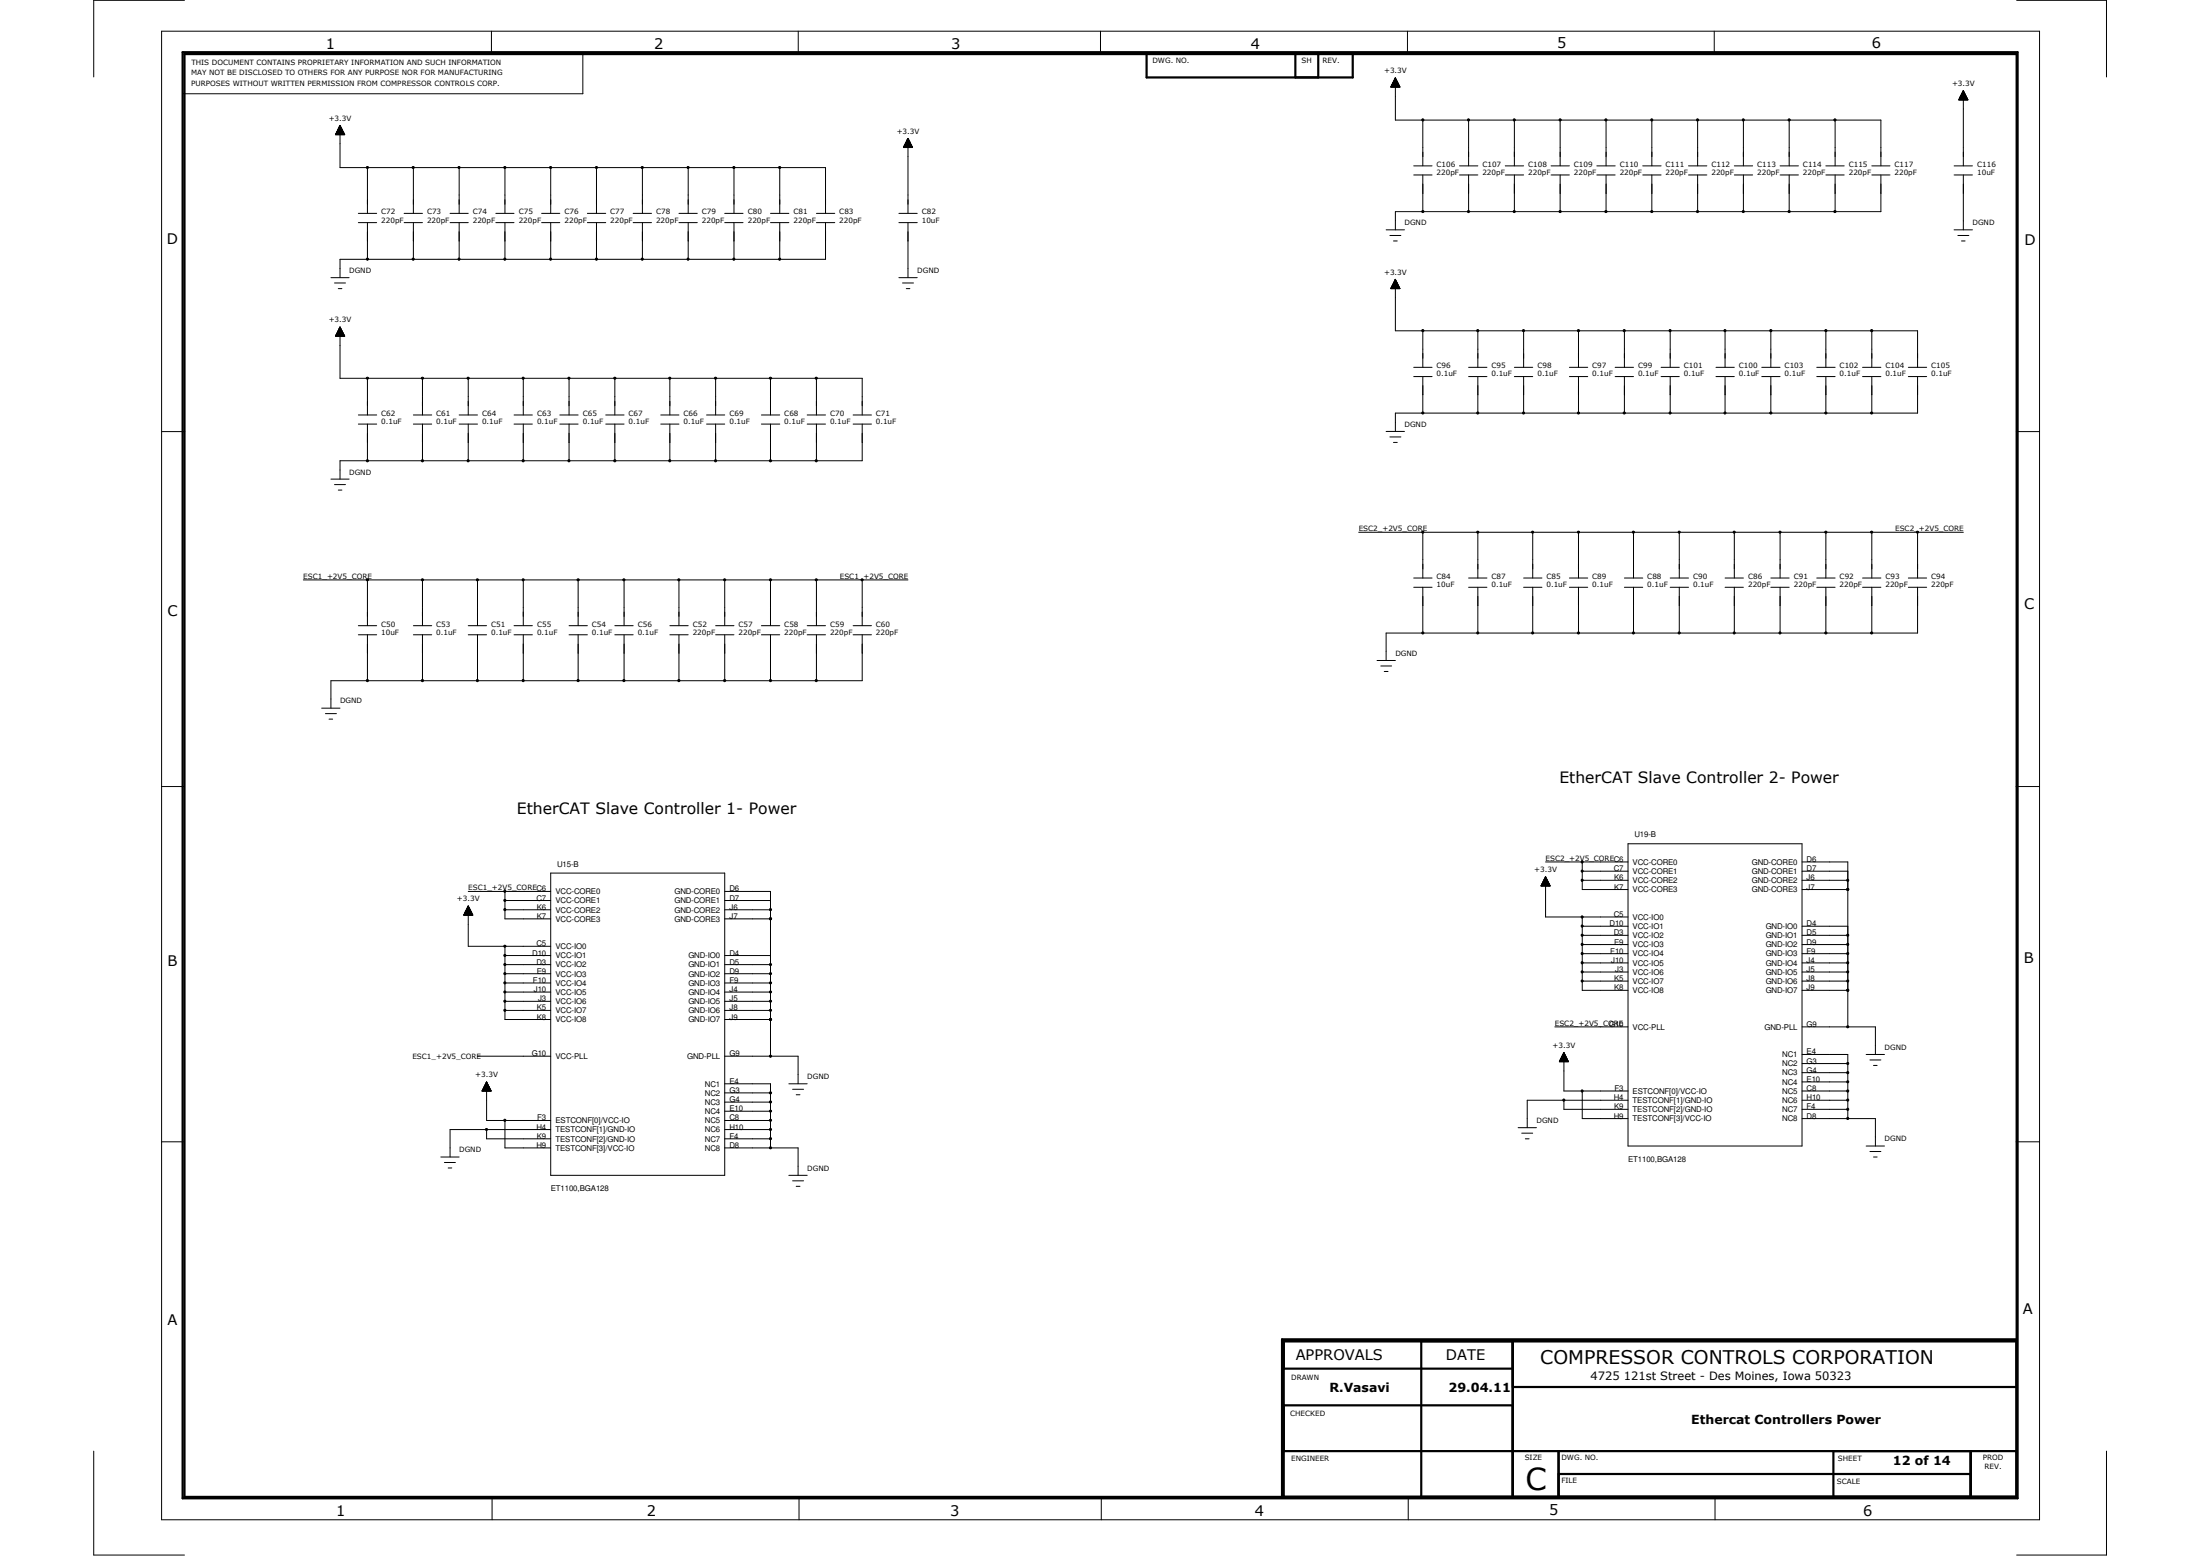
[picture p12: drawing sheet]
<svg xmlns="http://www.w3.org/2000/svg" width="594mm" height="420mm" viewBox="0 0 594 420" stroke-linecap="round" stroke-linejoin="round" font-family="sans-serif">
<g fill="none" stroke="#000" stroke-width=".27">
<path d="M43.6 8.4h507.1v402h-507.1zM49.8 .1h-24.5v20.7M132.7 8.4v6.2M164.4 14.6h-7v10.7h-108M215.6 8.4v6.2M297.2 8.4v6.2M380.1 8.4v6.2M462.9 8.4v6.2M544.6 .1h24.2v20.7M90.6 36.4h2.4M90.7 36.2h2.3M90.7 36.4v-.3h2.2v.3"/>
<path d="M90.8 36h2.1M90.8 36.4v-.5h2v.5M90.9 35.8h1.8M90.9 35.6h1.8v.8M91.1 36.4v-.9h1.5v.9M91.1 35.4h1.5M91.1 36.4v-1.1h1.4v1.1M91.2 35.2h1.2M91.2 35.1h1.2v1.3M91.2 35v1.4M91.3 35h1.1M91.3 34.9h1v1.5"/>
<path d="M91.4 34.7h.8v1.7M91.4 34.6v1.8M91.5 34.6h.7M91.5 34.5h.6v1.9M91.6 34.3h.4v2.1M91.6 34.2v2.2M91.7 34.2h.3M91.7 34.1h.2v2.3M91.8 33.9h.1M91.8 33.9v11.4h131.1v12.3M91.8 33.9l-1.2 2.5M91.8 33.9l1.3 2.5h-2.5"/>
<path d="M91.9 34l-.2 2.4M92.1 34.4h-.5l-.1 2M92.3 34.8h-1v1.6M92.7 35.6h-1.7l-.1 .8M244 39.8h2.4M244 39.6h2.3M244.1 39.5h2.2v.3M244.2 39.3h2v.5M244.2 39.3v.5M244.3 39.2h1.8M244.3 39.2h1.8v.6M244.3 39.1v.7"/>
<path d="M244.3 39h1.7M244.4 38.9h1.6v.9M244.4 38.9v.9M244.5 38.8h1.4M244.5 38.7h1.4v1.1M244.5 38.7v1.1M244.6 38.7h1.3M244.6 38.5h1.2v1.3M244.6 38.4v1.4M244.6 38.4h1.1M244.7 38.3h1v1.5M244.7 38.3v1.5"/>
<path d="M244.8 38.3h.9M244.8 38.1h.8v1.7M244.8 38.1v1.7M244.8 38.1h.7M244.9 37.9h.6v1.9M245 37.8h.4v2M245.1 37.5h.2v2.3M245.2 37.4h.1M245.2 37.4v20.2M245.2 37.4l-1.2 2.4M245.2 37.4l1.2 2.4h-2.4M245.2 37.4l-.1 2.4"/>
<path d="M245.4 37.6h-.4v2.2M245.4 37.8h-.5v2M246.2 39.4h-2.1v.4M375.6 23.4l2.4 .1M375.6 23.3v.2M375.7 23.3h2.2M375.7 23.2h2.2v.3M375.7 23.2v.3M375.7 23.1h2.1M375.8 23h2v.5M375.8 22.9v.6M375.8 22.9h1.9"/>
<path d="M375.9 22.8h1.8v.7M375.9 22.8v.7M376 22.7h1.6M376 22.6h1.6v.9M376.1 22.4h1.4v1.1M376.1 22.4v1.1M376.2 22.3h1.2M376.2 22.2h1.2v1.3M376.3 22h1v1.5M376.3 21.9v1.6M376.3 21.9h.9M376.4 21.8h.8v1.7"/>
<path d="M376.4 21.7v1.8M376.5 21.7h.6M376.5 21.6h.6v1.9M376.5 21.5v2M376.5 21.5h.6M376.6 21.4h.4v2.1M376.6 21.3v2.2M376.7 21.3h.2v2.2M376.8 21h.1M376.8 21v11.4h131.1v12.4M376.8 21l1.2 2.5h-2.4zM376.8 21.1l-.1 2.4"/>
<path d="M377.4 22.1h-1.1l-.1 1.4M377.6 22.5h-1.6v1M384.2 32.4v12.4M396.6 32.4v12.4M408.9 32.4v12.4M421.3 32.4v12.4M433.7 32.4v12.4M446.1 32.4v12.4M458.4 32.4v12.4M470.8 32.4v12.4M483.1 32.4v12.4M495.5 32.4v12.4"/>
<path d="M529 27h2.4M529 26.8h2.3M529.1 26.7h2.1v.3M529.1 26.6v.4M529.1 26.6h2.1M529.2 26.5h1.9v.5M529.2 26.4v.6M529.2 26.4h1.9M529.2 26.2h1.9v.8M529.2 26.2v.8M529.3 26.2h1.7M529.4 26.1h1.6v.9"/>
<path d="M529.4 26v1M529.4 26h1.5M529.5 27v-1.1h1.4v1.1M529.5 25.8h1.3M529.6 25.7h1.2v1.3M529.7 25.5h.9v1.5M529.7 25.4v1.6M529.7 25.4h.9M529.8 25.3h.8v1.7M529.8 25.2v1.8M529.8 25.2h.7M529.9 25.1h.6v1.9"/>
<path d="M529.9 25v2M529.9 25h.5M530 24.9h.3v2.1M530 24.8v2.2M530 24.8h.3M530.1 24.7h.2v2.3M530.1 24.6v2.4M530.1 24.6h.1M530.2 24.5h.1M530.2 24.5v20.3M530.2 24.5l1.2 2.5h-2.5zM530.7 25.6h-1.1v1.4"/>
<path d="M96.8 57.6h4.9M99.2 45.3v12.3M109.1 57.6h5M111.6 45.3v12.3M121.5 57.6h4.9M124 45.3v12.3M133.9 57.6h4.9M136.3 45.3v12.3M146.3 57.6h4.9M148.7 45.3v12.3M158.6 57.6h5M161.1 45.3v12.3"/>
<path d="M171 57.6h4.9M173.5 45.3v12.3M183.3 57.6h5M185.8 45.3v12.3M195.7 57.6h5M198.2 45.3v12.3M208.1 57.6h4.9M210.6 45.3v12.3M220.5 57.6h4.9M242.7 57.6h5M381.8 44.8h4.9M381.8 47.2h4.9"/>
<path d="M384.2 47.2v9.9M394.1 44.8h5M394.1 47.2h5M396.6 47.2v9.9M406.5 44.8h4.9M406.5 47.2h4.9M408.9 47.2v9.9M418.8 44.8h5M418.8 47.2h5M421.3 47.2v9.9M431.2 44.8h5M431.2 47.2h5"/>
<path d="M433.7 47.2v9.9M443.6 44.8h5M443.6 47.2h5M446.1 47.2v9.9M456 44.8h4.9M456 47.2h4.9M458.4 47.2v9.9M468.3 44.8h5M468.3 47.2h5M470.8 47.2v9.9M480.7 44.8h4.9M480.7 47.2h4.9"/>
<path d="M483.1 47.2v9.9M493 44.8h5M493 47.2h5M495.5 47.2v9.9M505.5 44.8h4.9M505.5 47.2h4.9M507.9 47.2v9.9h-131.1v5M527.7 44.8h4.9M527.7 47.2h4.9M530.2 47.2v14.9M89.4 75h4.9M90.3 76.4h3"/>
<path d="M91.3 77.9h1M96.8 60.1h4.9M99.2 60.1v9.9M109.1 60.1h5M111.6 60.1v9.9M121.5 60.1h4.9M124 60.1v9.9M133.9 60.1h4.9M136.3 60.1v9.9M146.3 60.1h4.9M148.7 60.1v9.9M158.6 60.1h5"/>
<path d="M161.1 60.1v9.9M171 60.1h4.9M173.5 60.1v9.9M183.3 60.1h5M185.8 60.1v9.9M195.7 60.1h5M198.2 60.1v9.9M208.1 60.1h4.9M210.6 60.1v9.9M220.5 60.1h4.9M222.9 60.1v9.9h-131.1v5M242.7 60.1h5"/>
<path d="M242.7 75h5M243.7 76.4h3M244.7 77.9h1M245.2 60.1v14.9M374.3 62.1h5M375.3 63.6h3M375.6 77.8v.1M375.6 77.8l2.4 .1M375.7 77.7h2.2M375.7 77.6v.3M375.7 77.6h2.2v.3M375.7 77.5h2.1"/>
<path d="M375.8 77.4v.5M375.8 77.4h2v.5M375.8 77.3h1.9M375.9 77.2v.7M375.9 77.2h1.8v.7M376 77.1h1.6M376 77.9v-.9h1.6v.9M376 76.9h1.6M376.1 77.9v-1.1h1.4v1.1M376.2 76.8h1.2M376.2 76.6h1.2v1.3M376.3 65.1h1"/>
<path d="M376.3 76.3v1.6M376.3 76.4h1v1.5M376.3 76.3h.9M376.4 76.2v1.7M376.4 76.2h.8v1.7M376.5 76.2h.6M376.5 75.9v2M376.5 76h.6v1.9M376.5 75.9h.6M376.6 75.7v2.2M376.6 75.9h.4v2M376.7 75.6h.2v2.3"/>
<path d="M376.7 75.7h.2M376.8 75.4h.1M376.8 75.4v13.9h141v9.9M376.8 75.4l1.2 2.5h-2.4zM376.8 75.5h-.1v2.4M377.4 76.5h-1.2v1.4M527.7 62.1h4.9M528.7 63.6h3M529.7 65.1h.9M90.6 90.8h2.4M90.7 90.6h2.3M90.7 90.8v-.3h2.2v.3"/>
<path d="M90.8 90.4h2.1M90.8 90.3v.5M90.8 90.3h2v.5M90.9 90.2h1.8M90.9 90.8v-.8l1.8 .1v.7M91 90h1.7M91.1 90.8v-1l1.5 .1v.9M91.1 89.8h1.5M91.1 89.6v1.2M91.1 89.7h1.4v1.1M91.2 89.6h1.2M91.2 89.4v1.4"/>
<path d="M91.2 89.5h1.2v1.3M91.3 89.4h1.1M91.3 89.3h1v1.5M91.4 89v1.8M91.4 89.1h.8v1.7M91.5 89h.7M91.5 88.9h.6v1.9M91.6 88.6v2.2M91.6 88.7h.4v2.1M91.7 88.6h.3M91.7 88.5h.2v2.3M91.8 88.3h.1"/>
<path d="M91.8 88.3v13.9h141v9.9M91.8 88.3l-1.2 2.5M91.8 88.3l1.3 2.5h-2.5M91.9 88.4l-.2 2.4M92.1 88.8h-.6v2M92.3 89.2h-1v1.6M381.8 99.2h4.9M384.2 89.3v9.9M396.6 99.2h4.9M399.1 89.3v9.9M408.9 99.2h5M411.4 89.3v9.9"/>
<path d="M423.8 99.2h4.9M426.2 89.3v9.9M436.2 99.2h4.9M438.6 89.3v9.9M448.6 99.2h4.9M451 89.3v9.9M463.4 99.2h4.9M465.8 89.3v9.9M475.7 99.2h5M478.2 89.3v9.9M490.6 99.2h4.9M493 89.3v9.9"/>
<path d="M503 99.2h4.9M505.5 89.3v9.9M515.3 99.2h5M43.7 116.5h6.2M96.8 112.1h4.9M96.8 114.5h4.9M99.2 102.2v9.9M99.2 114.5v9.9M111.6 112.1h5M111.6 114.5h5M114.1 102.2v9.9M114.1 114.5v9.9"/>
<path d="M124 112.1h4.9M124 114.5h4.9M126.4 102.2v9.9M126.4 114.5v9.9M138.8 112.1h5M138.8 114.5h5M141.3 102.2v9.9M141.3 114.5v9.9M151.2 112.1h4.9M151.2 114.5h4.9M153.7 102.2v9.9M153.7 114.5v9.9"/>
<path d="M163.6 112.1h4.9M163.6 114.5h4.9M166 102.2v9.9M166 114.5v9.9M178.4 112.1h4.9M178.4 114.5h4.9M180.9 102.2v9.9M180.9 114.5v9.9M190.8 112.1h4.9M190.8 114.5h4.9M193.2 102.2v9.9M193.2 114.5v9.9"/>
<path d="M205.6 112.1h5M205.6 114.5h5M208.1 102.2v9.9M208.1 114.5v9.9M218 112.1h4.9M218 114.5h4.9M220.5 102.2v9.9M220.5 114.5v9.9M230.4 112.1h4.9M230.4 114.5h4.9M232.8 114.5v9.9h-141v5M374.3 116.5h5"/>
<path d="M375.3 118h3M376.3 119.5h1M381.8 101.7h4.9M384.2 101.7v9.8M396.6 101.7h4.9M399.1 101.7v9.8M408.9 101.7h5M411.4 101.7v9.8M423.8 101.7h4.9M426.2 101.7v9.8M436.2 101.7h4.9M438.6 101.7v9.8"/>
<path d="M448.6 101.7h4.9M451 101.7v9.8M463.4 101.7h4.9M465.8 101.7v9.8M475.7 101.7h5M478.2 101.7v9.8M490.6 101.7h4.9M493 101.7v9.8M503 101.7h4.9M505.5 101.7v9.8M515.3 101.7h5M517.8 101.7v9.8h-141v5"/>
<path d="M544.5 116.5h6.2M89.4 129.4h4.9M90.3 130.9h3M91.3 132.3h1M81.9 156.6h163.3M99.2 156.6v12.4M114.1 156.6v12.4M128.9 156.6v12.4M141.3 156.6v12.4M156.1 156.6v12.4M168.5 156.6v12.4M183.3 156.6v12.4"/>
<path d="M195.7 156.6v12.4M208.1 156.6v12.4M220.5 156.6v12.4M232.8 156.6v12.4M366.9 143.7h163.3M381.8 156.1h4.9M381.8 158.6h4.9M384.2 143.7v12.4M384.2 158.6v12.3M396.6 156.1h4.9M396.6 158.6h4.9M399.1 143.7v12.4"/>
<path d="M399.1 158.6v12.3M411.4 156.1h5M411.4 158.6h5M413.9 143.7v12.4M413.9 158.6v12.3M423.8 156.1h4.9M423.8 158.6h4.9M426.2 143.7v12.4M426.2 158.6v12.3M438.6 156.1h5M438.6 158.6h5M441.1 143.7v12.4"/>
<path d="M441.1 158.6v12.3M451 156.1h5M451 158.6h5M453.5 143.7v12.4M453.5 158.6v12.3M465.8 156.1h5M465.8 158.6h5M468.3 143.7v12.4M468.3 158.6v12.3M478.2 156.1h4.9M478.2 158.6h4.9M480.7 143.7v12.4"/>
<path d="M480.7 158.6v12.3M490.6 156.1h4.9M490.6 158.6h4.9M493 143.7v12.4M493 158.6v12.3M503 156.1h4.9M503 158.6h4.9M505.5 143.7v12.4M505.5 158.6v12.3M515.3 156.1h5M515.3 158.6h5M517.8 143.7v12.4"/>
<path d="M517.8 158.6v12.3h-143.5v7.5M96.8 169h4.9M96.8 171.4h4.9M99.2 171.4v12.4M111.6 169h5M111.6 171.4h5M114.1 171.4v12.4M126.4 169h5M126.4 171.4h5M128.9 171.4v12.4M138.8 169h5M138.8 171.4h5"/>
<path d="M141.3 171.4v12.4M153.7 169h4.9M153.7 171.4h4.9M156.1 171.4v12.4M166 169h5M166 171.4h5M168.5 171.4v12.4M180.9 169h4.9M180.9 171.4h4.9M183.3 171.4v12.4M193.2 169h5M193.2 171.4h5"/>
<path d="M195.7 171.4v12.4M205.6 169h5M205.6 171.4h5M208.1 171.4v12.4M218 169h4.9M218 171.4h4.9M220.5 171.4v12.4M230.4 169h4.9M230.4 171.4h4.9M232.8 171.4v12.4h-143.4v7.4M371.8 178.4h5M372.9 179.8h2.9"/>
<path d="M86.9 191.2h4.9M87.9 192.7h2.9M88.9 194.2h.9M373.8 181.3h1M43.6 212.4h6.2M544.4 212.4h6.3M148.7 235.8h47v81.6h-47zM416.2 239.1l2.3 .1M416.2 239.1v.1M416.2 239h2.3M416.3 238.9h2.2v.3M416.3 238.8v.4"/>
<path d="M416.3 238.8h2.1M416.4 238.7h2v.5M416.4 238.7v.5M416.4 238.6h1.9M416.5 238.5h1.7v.7M416.5 238.5v.7M416.5 238.4h1.7M416.6 239.2v-.9h1.6v.9M416.6 238.2h1.5M416.7 239.2v-1.1h1.4v1.1M416.7 238h1.3M416.8 237.9h1.2v1.3"/>
<path d="M416.8 237.8v1.4M416.8 237.8h1.1M416.8 237.7h1.1v1.5M416.8 237.6v1.6M416.9 237.6h.9M417 237.5h.7v1.7M417.1 237.3h.6v1.9M417.1 237.2v2M417.1 237.2h.5M417.2 237.2h.4v2M417.3 236.9h.1v2.3M417.3 236.8v2.4"/>
<path d="M417.3 236.8h.1M417.4 236.7h.1M417.4 232.7h22.2M417.4 236.7v10.9h22.2M417.4 236.7l-1.3 2.5h2.5M417.4 236.7l1.2 2.5M417.5 237h-.3v2.2M417.7 237.4h-.7v1.8M427.3 235.2h12.3M427.3 237.7h12.3M427.3 232.7v7.5h12.3M439.6 227.8h47v81.7h-47z"/>
<path d="M486.6 232.7h12.4v44.6M486.6 235.2h12.4M486.6 237.7h12.4M125.2 247.1h2.5M125.3 247l2.3 .1M125.3 247v.1M125.3 246.9h2.3M125.4 247.1v-.3h2.1v.3M125.4 246.7h2.1M125.5 246.5h1.9M125.6 247.1v-.7h1.8v.7M125.6 246.3h1.7"/>
<path d="M125.6 246.2h1.6v.9M125.6 246.2v.9M125.7 246.1h1.5M125.8 246h1.4v1.1M125.8 246v1.1M125.8 245.9h1.3M125.9 245.8h1.1v1.3M125.9 245.7v1.4M125.9 245.7h1.1M126 245.7h1v1.4M126 245.5v1.6M126 245.5h.9"/>
<path d="M126.1 245.4h.8v1.7M126.1 245.3v1.8M126.1 245.3h.7M126.1 245.2h.6v1.9M126.1 245.2v1.9M126.2 245.2h.5M126.3 245h.4v2.1M126.3 244.9v2.2M126.3 244.9h.3M126.4 244.9h.1v2.2M126.4 244.6h.1M126.4 244.6v10.9h22.3"/>
<path d="M126.4 240.7h22.3M126.4 244.6l-1.2 2.5M126.4 244.6l1.3 2.5M126.5 244.8l-.1 2.3M127.4 246.6h-1.9v.5M136.3 240.7v7.4h12.4M136.3 255.5v19.8h12.4M136.3 243.2h12.4M136.3 245.7h12.4M136.3 258h12.4M195.7 240.7h12.4v44.5M195.7 243.2h12.4"/>
<path d="M195.7 245.7h12.4M195.7 248.1h12.4M195.7 258h12.4M208.1 248.1h.1M427.3 250.1h12.3M427.3 252.6h12.3M427.3 255.1h12.3M427.3 257.5h12.3M427.3 247.6v19.8h12.3M486.6 240.2h12.4M486.6 250.1h12.4M486.6 252.6h12.4"/>
<path d="M486.6 255.1h12.4M486.6 257.5h12.4M499 240.2h.1M136.3 260.5h12.4M136.3 262.9h12.4M136.3 265.4h12.4M136.3 267.9h12.4M136.3 270.4h12.4M136.3 272.8h12.4M195.7 260.5h12.4M195.7 262.9h12.4M195.7 265.4h12.4"/>
<path d="M195.7 267.9h12.4M195.7 270.4h12.4M195.7 272.8h12.4M195.7 275.3h12.4M208.1 275.3h.1M419.9 277.3h19.7M427.3 260h12.3M427.3 262.5h12.3M427.3 264.9h12.3M486.6 260h12.4M486.6 262.5h12.4M486.6 264.9h12.4"/>
<path d="M486.6 267.4h12.4M486.6 277.3h19.8v7.4M499 267.4h.1M128.9 285.2h19.8M130.2 294.5l2.4 .1M130.2 294.5v.1M130.3 294.4h2.2M130.3 294.6v-.3h2.2v.3M130.3 294.2h2.2M130.4 294.1h2v.5M130.4 294.1v.5M130.5 294h1.8"/>
<path d="M130.5 293.9h1.8v.7M130.5 293.9v.7M130.5 293.8h1.7M130.6 293.7h1.6v.9M130.6 293.7v.9M130.7 293.6h1.4M130.7 293.5h1.4v1.1M130.7 293.5v1.1M130.8 293.4h1.3M130.8 293.3h1.2v1.3M130.9 293.2h1v1.4M130.9 293v1.6"/>
<path d="M131 293h.9M131 292.9h.8v1.7M131.1 292.7h.6v1.9M131.1 292.7v1.9M131.2 292.7h.4M131.2 292.5h.4v2.1M131.2 292.4v2.2M131.2 292.4h.4M131.3 292.3h.2v2.3M131.3 292.3v2.3M131.4 292.3h.1M131.4 292.1h.1"/>
<path d="M131.4 292.1l1.2 2.5h-2.4zM131.4 292.1v10.5h17.3M131.7 292.8h-.6l-.1 1.8M131.9 293.2h-1.1v1.4M195.7 292.7h12.4v17.3M195.7 285.2h19.8v7.5M195.7 295.1h12.4M195.7 297.6h12.4M213 292.7h5M214 294.1h3M215 295.6h1M421.1 286.7h2.4"/>
<path d="M421.2 286.5h2.3M421.2 286.4h2.2v.3M421.2 286.3v.4M421.3 286.3h2M421.3 286.2v.5M421.3 286.2h2v.5M421.4 286.1h1.8M421.4 286h1.8v.7M421.4 286v.7M421.5 285.9h1.7M421.5 286.7v-.9h1.6v.9M421.5 285.7h1.6"/>
<path d="M421.6 285.6h1.4v1.1M421.7 285.4h1.2v1.3M421.8 285.2h1v1.5M421.8 285.1v1.6M421.9 285.1h.9M421.9 285h.8v1.7M421.9 284.9v1.8M422 284.9h.6M422 284.8h.6v1.9M422 284.7v2M422.1 284.7h.5M422.1 284.6h.4v2.1"/>
<path d="M422.2 284.4h.2v2.3M422.2 284.3v2.4M422.3 284.3h.1M422.3 284.2h.1M422.3 284.2v10.4h17.3M422.3 297.1v2.5h17.3M422.3 284.2l1.2 2.5h-2.4zM422.4 284.5h-.3v2.2M422.9 285.3h-1.1l-.1 1.4M422.9 285.5h-1.2l-.1 1.2M427.3 294.6v7.4h12.3M439.6 297.1h-27.2v7.4"/>
<path d="M486.6 294.6h12.4M486.6 297.1h12.4M486.6 299.6h12.4M486.6 284.7h12.4v17.3M486.6 287.2h12.4M486.6 289.6h12.4M486.6 292.1h12.4M503.9 284.7h5M504.9 286.2h3M505.9 287.7h1M43.6 308.3h6.2M119 312.4h5"/>
<path d="M120 313.9h3M121 315.4h1M131.4 305v2.5h17.3M136.3 302.6v7.4h12.4M148.7 305h-27.2v7.4M195.7 302.6h12.4M195.7 305h12.4M195.7 307.5h12.4M195.7 310h19.8v7.4M195.7 300.1h12.4M213 317.4h5M214 318.9h3"/>
<path d="M409.9 304.5h5M410.9 306h3M411.9 307.5h1M486.6 302h19.8v7.5M503.9 309.5h5M504.9 310.9h3M505.9 312.4h1M544.4 308.3h6.3M215 320.3h1M25.3 391.8v28.1h24.5M568.8 391.8v28.1h-24.2M132.9 404.2v6.2"/>
<path d="M215.8 404.2v6.2M297.4 404.2v6.2M380.3 404.2v6.2M463.1 404.2v6.2"/>
<circle cx="384.2" cy="32.4" r=".3"/>
<circle cx="396.5" cy="32.4" r=".29"/>
<circle cx="408.9" cy="32.4" r=".29"/>
<circle cx="421.3" cy="32.4" r=".3"/>
<circle cx="433.7" cy="32.4" r=".3"/>
<circle cx="446" cy="32.4" r=".29"/>
<circle cx="458.4" cy="32.4" r=".29"/>
<circle cx="470.7" cy="32.4" r=".29"/>
<circle cx="483.1" cy="32.4" r=".3"/>
<circle cx="495.5" cy="32.4" r=".3"/>
<circle cx="99.2" cy="45.2" r=".29"/>
<circle cx="111.6" cy="45.2" r=".29"/>
<circle cx="124" cy="45.2" r=".29"/>
<circle cx="136.3" cy="45.2" r=".29"/>
<circle cx="148.7" cy="45.2" r=".29"/>
<circle cx="161.1" cy="45.2" r=".29"/>
<circle cx="173.4" cy="45.2" r=".29"/>
<circle cx="185.8" cy="45.2" r=".29"/>
<circle cx="198.2" cy="45.2" r=".29"/>
<circle cx="210.5" cy="45.2" r=".29"/>
<circle cx="384.2" cy="57.1" r=".29"/>
<circle cx="396.5" cy="57.1" r=".29"/>
<circle cx="408.9" cy="57.1" r=".29"/>
<circle cx="421.3" cy="57.1" r=".29"/>
<circle cx="433.7" cy="57.1" r=".29"/>
<circle cx="446" cy="57.1" r=".29"/>
<circle cx="458.4" cy="57.1" r=".29"/>
<circle cx="470.7" cy="57.1" r=".29"/>
<circle cx="483.1" cy="57.1" r=".29"/>
<circle cx="495.5" cy="57.1" r=".29"/>
<circle cx="99.2" cy="70" r=".3"/>
<circle cx="111.6" cy="70" r=".3"/>
<circle cx="124" cy="70" r=".29"/>
<circle cx="136.3" cy="70" r=".29"/>
<circle cx="148.7" cy="70" r=".29"/>
<circle cx="161.1" cy="70" r=".3"/>
<circle cx="173.4" cy="70" r=".3"/>
<circle cx="185.8" cy="70" r=".29"/>
<circle cx="198.2" cy="70" r=".29"/>
<circle cx="210.5" cy="70" r=".29"/>
<circle cx="384.2" cy="89.3" r=".3"/>
<circle cx="399" cy="89.3" r=".29"/>
<circle cx="411.4" cy="89.3" r=".29"/>
<circle cx="426.2" cy="89.3" r=".3"/>
<circle cx="438.6" cy="89.3" r=".3"/>
<circle cx="451" cy="89.3" r=".29"/>
<circle cx="465.8" cy="89.3" r=".29"/>
<circle cx="478.2" cy="89.3" r=".3"/>
<circle cx="493" cy="89.3" r=".3"/>
<circle cx="505.4" cy="89.3" r=".3"/>
<circle cx="99.2" cy="102.1" r=".29"/>
<circle cx="114.1" cy="102.1" r=".29"/>
<circle cx="126.4" cy="102.1" r=".29"/>
<circle cx="141.3" cy="102.1" r=".29"/>
<circle cx="153.6" cy="102.1" r=".29"/>
<circle cx="166" cy="102.1" r=".29"/>
<circle cx="180.9" cy="102.1" r=".29"/>
<circle cx="193.2" cy="102.1" r=".29"/>
<circle cx="208.1" cy="102.1" r=".29"/>
<circle cx="220.4" cy="102.1" r=".29"/>
<circle cx="384.2" cy="111.5" r=".29"/>
<circle cx="399" cy="111.5" r=".29"/>
<circle cx="411.4" cy="111.5" r=".29"/>
<circle cx="426.3" cy="111.5" r=".29"/>
<circle cx="438.6" cy="111.5" r=".29"/>
<circle cx="451" cy="111.5" r=".29"/>
<circle cx="465.8" cy="111.5" r=".29"/>
<circle cx="478.2" cy="111.5" r=".29"/>
<circle cx="493.1" cy="111.5" r=".29"/>
<circle cx="505.4" cy="111.5" r=".29"/>
<circle cx="99.2" cy="124.4" r=".3"/>
<circle cx="114.1" cy="124.4" r=".3"/>
<circle cx="126.4" cy="124.4" r=".29"/>
<circle cx="141.3" cy="124.4" r=".29"/>
<circle cx="153.6" cy="124.4" r=".29"/>
<circle cx="166" cy="124.4" r=".3"/>
<circle cx="180.8" cy="124.4" r=".29"/>
<circle cx="193.2" cy="124.4" r=".29"/>
<circle cx="208.1" cy="124.4" r=".3"/>
<circle cx="220.4" cy="124.4" r=".3"/>
<circle cx="99.2" cy="156.6" r=".29"/>
<circle cx="114.1" cy="156.6" r=".29"/>
<circle cx="128.9" cy="156.6" r=".29"/>
<circle cx="141.3" cy="156.6" r=".29"/>
<circle cx="156.1" cy="156.6" r=".29"/>
<circle cx="168.5" cy="156.6" r=".29"/>
<circle cx="183.3" cy="156.6" r=".29"/>
<circle cx="195.7" cy="156.6" r=".29"/>
<circle cx="208.1" cy="156.6" r=".29"/>
<circle cx="220.4" cy="156.6" r=".29"/>
<circle cx="232.8" cy="156.6" r=".29"/>
<circle cx="384.2" cy="143.7" r=".29"/>
<circle cx="399" cy="143.7" r=".29"/>
<circle cx="413.9" cy="143.7" r=".29"/>
<circle cx="426.3" cy="143.7" r=".29"/>
<circle cx="441.1" cy="143.7" r=".29"/>
<circle cx="453.4" cy="143.7" r=".29"/>
<circle cx="468.3" cy="143.7" r=".29"/>
<circle cx="480.7" cy="143.7" r=".29"/>
<circle cx="493.1" cy="143.7" r=".29"/>
<circle cx="505.4" cy="143.7" r=".29"/>
<circle cx="517.8" cy="143.7" r=".29"/>
<circle cx="384.2" cy="170.9" r=".29"/>
<circle cx="399" cy="170.9" r=".29"/>
<circle cx="413.9" cy="170.9" r=".29"/>
<circle cx="426.3" cy="170.9" r=".29"/>
<circle cx="441.1" cy="170.9" r=".29"/>
<circle cx="453.4" cy="170.9" r=".29"/>
<circle cx="468.3" cy="170.9" r=".29"/>
<circle cx="480.7" cy="170.9" r=".29"/>
<circle cx="493.1" cy="170.9" r=".29"/>
<circle cx="505.4" cy="170.9" r=".29"/>
<circle cx="99.2" cy="183.8" r=".3"/>
<circle cx="114.1" cy="183.8" r=".3"/>
<circle cx="128.9" cy="183.8" r=".29"/>
<circle cx="141.3" cy="183.8" r=".29"/>
<circle cx="156.1" cy="183.8" r=".3"/>
<circle cx="168.5" cy="183.8" r=".3"/>
<circle cx="183.3" cy="183.8" r=".29"/>
<circle cx="195.7" cy="183.8" r=".29"/>
<circle cx="208.1" cy="183.8" r=".3"/>
<circle cx="220.4" cy="183.8" r=".3"/>
<circle cx="427.2" cy="237.7" r=".29"/>
<circle cx="427.2" cy="232.7" r=".29"/>
<circle cx="427.2" cy="235.2" r=".29"/>
<circle cx="498.9" cy="237.7" r=".29"/>
<circle cx="136.3" cy="240.7" r=".29"/>
<circle cx="136.3" cy="245.6" r=".29"/>
<circle cx="136.3" cy="258" r=".29"/>
<circle cx="136.3" cy="255.5" r=".29"/>
<circle cx="136.3" cy="243.1" r=".29"/>
<circle cx="208.1" cy="245.6" r=".3"/>
<circle cx="208.1" cy="248.1" r=".29"/>
<circle cx="427.2" cy="250.1" r=".29"/>
<circle cx="427.2" cy="260" r=".29"/>
<circle cx="427.2" cy="255" r=".29"/>
<circle cx="427.2" cy="247.6" r=".29"/>
<circle cx="427.2" cy="252.5" r=".29"/>
<circle cx="427.2" cy="257.5" r=".29"/>
<circle cx="498.9" cy="255" r=".29"/>
<circle cx="498.9" cy="260" r=".29"/>
<circle cx="498.9" cy="240.2" r=".29"/>
<circle cx="498.9" cy="257.5" r=".29"/>
<circle cx="498.9" cy="252.5" r=".29"/>
<circle cx="136.3" cy="262.9" r=".29"/>
<circle cx="136.3" cy="260.5" r=".29"/>
<circle cx="136.3" cy="272.8" r=".29"/>
<circle cx="136.3" cy="267.9" r=".29"/>
<circle cx="136.3" cy="265.4" r=".29"/>
<circle cx="136.3" cy="270.4" r=".29"/>
<circle cx="208.1" cy="275.3" r=".3"/>
<circle cx="208.1" cy="267.9" r=".29"/>
<circle cx="208.1" cy="262.9" r=".29"/>
<circle cx="208.1" cy="272.8" r=".29"/>
<circle cx="208.1" cy="265.4" r=".29"/>
<circle cx="208.1" cy="270.4" r=".29"/>
<circle cx="208.1" cy="260.5" r=".29"/>
<circle cx="427.2" cy="262.4" r=".29"/>
<circle cx="427.2" cy="264.9" r=".29"/>
<circle cx="498.9" cy="267.4" r=".29"/>
<circle cx="498.9" cy="264.9" r=".29"/>
<circle cx="498.9" cy="262.4" r=".29"/>
<circle cx="498.9" cy="277.3" r=".29"/>
<circle cx="208.1" cy="295.1" r=".3"/>
<circle cx="208.1" cy="297.6" r=".3"/>
<circle cx="208.1" cy="285.2" r=".3"/>
<circle cx="422.3" cy="297" r=".29"/>
<circle cx="427.2" cy="294.6" r=".29"/>
<circle cx="498.9" cy="299.5" r=".29"/>
<circle cx="498.9" cy="289.6" r=".29"/>
<circle cx="498.9" cy="297" r=".29"/>
<circle cx="498.9" cy="294.6" r=".29"/>
<circle cx="498.9" cy="287.2" r=".29"/>
<circle cx="498.9" cy="292.1" r=".29"/>
<circle cx="131.4" cy="305" r=".29"/>
<circle cx="136.3" cy="302.5" r=".29"/>
<circle cx="208.1" cy="302.5" r=".3"/>
<circle cx="208.1" cy="307.5" r=".3"/>
<circle cx="208.1" cy="300" r=".29"/>
<circle cx="208.1" cy="309.9" r=".29"/>
<circle cx="208.1" cy="305" r=".29"/>
<circle cx="498.9" cy="302" r=".29"/>
</g>
<g fill="none" stroke="#000" stroke-width=".59">
<path d="M49.3 14.1h495.5v390.5h-495.5zM49.8 14.6h494.8v389.6h-494.8zM309.6 14.4h55.7v6.5h-55.7zM349.8 14.4v6.5M356 14.4v6.5M346.7 369.6h61.8M346.7 379.5h61.8M383.8 362.2v42M408.5 362.2v42M408.5 374.5h136.1M544.6 362.2h-197.9v42M544.6 361.7h-198.4v42.5"/>
<path d="M346.7 391.8h197.9M420.9 391.8v12.4M420.9 398h111.3M495.1 391.8v12.4M532.2 391.8v12.4"/>
</g>
<g fill="#000">
<circle cx="384.2" cy="32.4" r=".3"/>
<circle cx="396.5" cy="32.4" r=".29"/>
<circle cx="408.9" cy="32.4" r=".29"/>
<circle cx="421.3" cy="32.4" r=".3"/>
<circle cx="433.7" cy="32.4" r=".3"/>
<circle cx="446" cy="32.4" r=".29"/>
<circle cx="458.4" cy="32.4" r=".29"/>
<circle cx="470.7" cy="32.4" r=".29"/>
<circle cx="483.1" cy="32.4" r=".3"/>
<circle cx="495.5" cy="32.4" r=".3"/>
<circle cx="99.2" cy="45.2" r=".29"/>
<circle cx="111.6" cy="45.2" r=".29"/>
<circle cx="124" cy="45.2" r=".29"/>
<circle cx="136.3" cy="45.2" r=".29"/>
<circle cx="148.7" cy="45.2" r=".29"/>
<circle cx="161.1" cy="45.2" r=".29"/>
<circle cx="173.4" cy="45.2" r=".29"/>
<circle cx="185.8" cy="45.2" r=".29"/>
<circle cx="198.2" cy="45.2" r=".29"/>
<circle cx="210.5" cy="45.2" r=".29"/>
<circle cx="384.2" cy="57.1" r=".29"/>
<circle cx="396.5" cy="57.1" r=".29"/>
<circle cx="408.9" cy="57.1" r=".29"/>
<circle cx="421.3" cy="57.1" r=".29"/>
<circle cx="433.7" cy="57.1" r=".29"/>
<circle cx="446" cy="57.1" r=".29"/>
<circle cx="458.4" cy="57.1" r=".29"/>
<circle cx="470.7" cy="57.1" r=".29"/>
<circle cx="483.1" cy="57.1" r=".29"/>
<circle cx="495.5" cy="57.1" r=".29"/>
<circle cx="99.2" cy="70" r=".3"/>
<circle cx="111.6" cy="70" r=".3"/>
<circle cx="124" cy="70" r=".29"/>
<circle cx="136.3" cy="70" r=".29"/>
<circle cx="148.7" cy="70" r=".29"/>
<circle cx="161.1" cy="70" r=".3"/>
<circle cx="173.4" cy="70" r=".3"/>
<circle cx="185.8" cy="70" r=".29"/>
<circle cx="198.2" cy="70" r=".29"/>
<circle cx="210.5" cy="70" r=".29"/>
<circle cx="384.2" cy="89.3" r=".3"/>
<circle cx="399" cy="89.3" r=".29"/>
<circle cx="411.4" cy="89.3" r=".29"/>
<circle cx="426.2" cy="89.3" r=".3"/>
<circle cx="438.6" cy="89.3" r=".3"/>
<circle cx="451" cy="89.3" r=".29"/>
<circle cx="465.8" cy="89.3" r=".29"/>
<circle cx="478.2" cy="89.3" r=".3"/>
<circle cx="493" cy="89.3" r=".3"/>
<circle cx="505.4" cy="89.3" r=".3"/>
<circle cx="99.2" cy="102.1" r=".29"/>
<circle cx="114.1" cy="102.1" r=".29"/>
<circle cx="126.4" cy="102.1" r=".29"/>
<circle cx="141.3" cy="102.1" r=".29"/>
<circle cx="153.6" cy="102.1" r=".29"/>
<circle cx="166" cy="102.1" r=".29"/>
<circle cx="180.9" cy="102.1" r=".29"/>
<circle cx="193.2" cy="102.1" r=".29"/>
<circle cx="208.1" cy="102.1" r=".29"/>
<circle cx="220.4" cy="102.1" r=".29"/>
<circle cx="384.2" cy="111.5" r=".29"/>
<circle cx="399" cy="111.5" r=".29"/>
<circle cx="411.4" cy="111.5" r=".29"/>
<circle cx="426.3" cy="111.5" r=".29"/>
<circle cx="438.6" cy="111.5" r=".29"/>
<circle cx="451" cy="111.5" r=".29"/>
<circle cx="465.8" cy="111.5" r=".29"/>
<circle cx="478.2" cy="111.5" r=".29"/>
<circle cx="493.1" cy="111.5" r=".29"/>
<circle cx="505.4" cy="111.5" r=".29"/>
<circle cx="99.2" cy="124.4" r=".3"/>
<circle cx="114.1" cy="124.4" r=".3"/>
<circle cx="126.4" cy="124.4" r=".29"/>
<circle cx="141.3" cy="124.4" r=".29"/>
<circle cx="153.6" cy="124.4" r=".29"/>
<circle cx="166" cy="124.4" r=".3"/>
<circle cx="180.8" cy="124.4" r=".29"/>
<circle cx="193.2" cy="124.4" r=".29"/>
<circle cx="208.1" cy="124.4" r=".3"/>
<circle cx="220.4" cy="124.4" r=".3"/>
<circle cx="99.2" cy="156.6" r=".29"/>
<circle cx="114.1" cy="156.6" r=".29"/>
<circle cx="128.9" cy="156.6" r=".29"/>
<circle cx="141.3" cy="156.6" r=".29"/>
<circle cx="156.1" cy="156.6" r=".29"/>
<circle cx="168.5" cy="156.6" r=".29"/>
<circle cx="183.3" cy="156.6" r=".29"/>
<circle cx="195.7" cy="156.6" r=".29"/>
<circle cx="208.1" cy="156.6" r=".29"/>
<circle cx="220.4" cy="156.6" r=".29"/>
<circle cx="232.8" cy="156.6" r=".29"/>
<circle cx="384.2" cy="143.7" r=".29"/>
<circle cx="399" cy="143.7" r=".29"/>
<circle cx="413.9" cy="143.7" r=".29"/>
<circle cx="426.3" cy="143.7" r=".29"/>
<circle cx="441.1" cy="143.7" r=".29"/>
<circle cx="453.4" cy="143.7" r=".29"/>
<circle cx="468.3" cy="143.7" r=".29"/>
<circle cx="480.7" cy="143.7" r=".29"/>
<circle cx="493.1" cy="143.7" r=".29"/>
<circle cx="505.4" cy="143.7" r=".29"/>
<circle cx="517.8" cy="143.7" r=".29"/>
<circle cx="384.2" cy="170.9" r=".29"/>
<circle cx="399" cy="170.9" r=".29"/>
<circle cx="413.9" cy="170.9" r=".29"/>
<circle cx="426.3" cy="170.9" r=".29"/>
<circle cx="441.1" cy="170.9" r=".29"/>
<circle cx="453.4" cy="170.9" r=".29"/>
<circle cx="468.3" cy="170.9" r=".29"/>
<circle cx="480.7" cy="170.9" r=".29"/>
<circle cx="493.1" cy="170.9" r=".29"/>
<circle cx="505.4" cy="170.9" r=".29"/>
<circle cx="99.2" cy="183.8" r=".3"/>
<circle cx="114.1" cy="183.8" r=".3"/>
<circle cx="128.9" cy="183.8" r=".29"/>
<circle cx="141.3" cy="183.8" r=".29"/>
<circle cx="156.1" cy="183.8" r=".3"/>
<circle cx="168.5" cy="183.8" r=".3"/>
<circle cx="183.3" cy="183.8" r=".29"/>
<circle cx="195.7" cy="183.8" r=".29"/>
<circle cx="208.1" cy="183.8" r=".3"/>
<circle cx="220.4" cy="183.8" r=".3"/>
<circle cx="427.2" cy="237.7" r=".29"/>
<circle cx="427.2" cy="232.7" r=".29"/>
<circle cx="427.2" cy="235.2" r=".29"/>
<circle cx="498.9" cy="237.7" r=".29"/>
<circle cx="136.3" cy="240.7" r=".29"/>
<circle cx="136.3" cy="245.6" r=".29"/>
<circle cx="136.3" cy="258" r=".29"/>
<circle cx="136.3" cy="255.5" r=".29"/>
<circle cx="136.3" cy="243.1" r=".29"/>
<circle cx="208.1" cy="245.6" r=".3"/>
<circle cx="208.1" cy="248.1" r=".29"/>
<circle cx="427.2" cy="250.1" r=".29"/>
<circle cx="427.2" cy="260" r=".29"/>
<circle cx="427.2" cy="255" r=".29"/>
<circle cx="427.2" cy="247.6" r=".29"/>
<circle cx="427.2" cy="252.5" r=".29"/>
<circle cx="427.2" cy="257.5" r=".29"/>
<circle cx="498.9" cy="255" r=".29"/>
<circle cx="498.9" cy="260" r=".29"/>
<circle cx="498.9" cy="240.2" r=".29"/>
<circle cx="498.9" cy="257.5" r=".29"/>
<circle cx="498.9" cy="252.5" r=".29"/>
<circle cx="136.3" cy="262.9" r=".29"/>
<circle cx="136.3" cy="260.5" r=".29"/>
<circle cx="136.3" cy="272.8" r=".29"/>
<circle cx="136.3" cy="267.9" r=".29"/>
<circle cx="136.3" cy="265.4" r=".29"/>
<circle cx="136.3" cy="270.4" r=".29"/>
<circle cx="208.1" cy="275.3" r=".3"/>
<circle cx="208.1" cy="267.9" r=".29"/>
<circle cx="208.1" cy="262.9" r=".29"/>
<circle cx="208.1" cy="272.8" r=".29"/>
<circle cx="208.1" cy="265.4" r=".29"/>
<circle cx="208.1" cy="270.4" r=".29"/>
<circle cx="208.1" cy="260.5" r=".29"/>
<circle cx="427.2" cy="262.4" r=".29"/>
<circle cx="427.2" cy="264.9" r=".29"/>
<circle cx="498.9" cy="267.4" r=".29"/>
<circle cx="498.9" cy="264.9" r=".29"/>
<circle cx="498.9" cy="262.4" r=".29"/>
<circle cx="498.9" cy="277.3" r=".29"/>
<circle cx="208.1" cy="295.1" r=".3"/>
<circle cx="208.1" cy="297.6" r=".3"/>
<circle cx="208.1" cy="285.2" r=".3"/>
<circle cx="422.3" cy="297" r=".29"/>
<circle cx="427.2" cy="294.6" r=".29"/>
<circle cx="498.9" cy="299.5" r=".29"/>
<circle cx="498.9" cy="289.6" r=".29"/>
<circle cx="498.9" cy="297" r=".29"/>
<circle cx="498.9" cy="294.6" r=".29"/>
<circle cx="498.9" cy="287.2" r=".29"/>
<circle cx="498.9" cy="292.1" r=".29"/>
<circle cx="131.4" cy="305" r=".29"/>
<circle cx="136.3" cy="302.5" r=".29"/>
<circle cx="208.1" cy="302.5" r=".3"/>
<circle cx="208.1" cy="307.5" r=".3"/>
<circle cx="208.1" cy="300" r=".29"/>
<circle cx="208.1" cy="309.9" r=".29"/>
<circle cx="208.1" cy="305" r=".29"/>
<circle cx="498.9" cy="302" r=".29"/>
</g>
<text font-size="8.2" x="412" y="402.4">C</text>
<text font-size="5.1" x="415.9" y="368.4">COMPRESSOR CONTROLS CORPORATION</text>
<g font-size="4.2">
<text x="421.1" y="211.5">EtherCAT Slave Controller 2- Power</text>
<text x="139.6" y="219.9">EtherCAT Slave Controller 1- Power</text>
</g>
<g font-size="3.9">
<text x="88" y="13.1">1</text>
<text x="176.7" y="13.1">2</text>
<text x="256.8" y="13.1">3</text>
<text x="337.8" y="13.1">4</text>
<text x="420.5" y="12.9">5</text>
<text x="505.5" y="12.9">6</text>
<text x="45.1" y="65.8">D</text>
<text x="546.6" y="66.1">D</text>
<text x="45.2" y="166.4">C</text>
<text x="546.6" y="164.5">C</text>
<text x="45.2" y="260.8">B</text>
<text x="546.5" y="259.9">B</text>
<text x="45.2" y="357.7">A</text>
<text x="546.3" y="354.8">A</text>
<text x="349.9" y="367.3">APPROVALS</text>
<text x="390.4" y="367.1">DATE</text>
<text x="90.8" y="409.4">1</text>
<text x="174.7" y="409.4">2</text>
<text x="256.6" y="409.4">3</text>
<text x="338.8" y="409.2">4</text>
<text x="418.4" y="409.2">5</text>
<text x="503.1" y="409.4">6</text>
</g>
<g font-size="3.4">
<text x="359" y="375.8">R.Vasavi</text>
<text x="391.2" y="375.8">29.04.11</text>
<text x="456.7" y="384.4">Ethercat Controllers Power</text>
<text x="511.1" y="395.6">12 of 14</text>
</g>
<text font-size="3.1" x="429.5" y="372.7">4725 121st Street - Des Moines, Iowa 50323</text>
<g font-size="2.1">
<text x="441.4" y="226.1">U19-B</text>
<text x="440.9" y="233.5">VCC-CORE0</text>
<text x="473" y="233.5">GND-CORE0</text>
<text x="487.8" y="232.7">D6</text>
<text x="150.4" y="234">U15-B</text>
<text x="435.8" y="235.2">C7</text>
<text x="435.9" y="237.7">K6</text>
<text x="440.9" y="236">VCC-CORE1</text>
<text x="440.9" y="238.5">VCC-CORE2</text>
<text x="473" y="236">GND-CORE1</text>
<text x="473" y="238.5">GND-CORE2</text>
<text x="487.8" y="235.2">D7</text>
<text x="487.8" y="237.7">J6</text>
<text x="144.9" y="243.2">C7</text>
<text x="144.9" y="245.7">K6</text>
<text x="150" y="241.5">VCC-CORE0</text>
<text x="150" y="243.9">VCC-CORE1</text>
<text x="182.1" y="241.5">GND-CORE0</text>
<text x="182.1" y="243.9">GND-CORE1</text>
<text x="197" y="240.7">D6</text>
<text x="197" y="243.2">D7</text>
<text x="197" y="245.7">J6</text>
<text x="435.9" y="240.2">K7</text>
<text x="440.9" y="241">VCC-CORE3</text>
<text x="473" y="241">GND-CORE3</text>
<text x="487.8" y="240.2">J7</text>
<text x="144.9" y="248.1">K7</text>
<text x="150" y="246.4">VCC-CORE2</text>
<text x="150" y="248.9">VCC-CORE3</text>
<text x="182.1" y="246.4">GND-CORE2</text>
<text x="182.1" y="248.9">GND-CORE3</text>
<text x="197" y="248.1">J7</text>
<text x="434.6" y="250.1">D10</text>
<text x="435.8" y="247.6">C5</text>
<text x="440.9" y="248.4">VCC-IO0</text>
<text x="440.9" y="250.9">VCC-IO1</text>
<text x="476.8" y="250.9">GND-IO0</text>
<text x="487.8" y="250.1">D4</text>
<text x="144.9" y="255.5">C5</text>
<text x="150" y="256.3">VCC-IO0</text>
<text x="434.8" y="257.5">F10</text>
<text x="435.8" y="252.6">D3</text>
<text x="435.9" y="255.1">E9</text>
<text x="440.9" y="253.3">VCC-IO2</text>
<text x="440.9" y="255.8">VCC-IO3</text>
<text x="476.8" y="253.3">GND-IO1</text>
<text x="476.8" y="255.8">GND-IO2</text>
<text x="487.8" y="252.6">D5</text>
<text x="487.8" y="255.1">D9</text>
<text x="487.8" y="257.5">F9</text>
<text x="143.7" y="258">D10</text>
<text x="144.9" y="260.5">D3</text>
<text x="144.9" y="262.9">E9</text>
<text x="150" y="258.8">VCC-IO1</text>
<text x="150" y="261.2">VCC-IO2</text>
<text x="150" y="263.7">VCC-IO3</text>
<text x="185.9" y="258.8">GND-IO0</text>
<text x="185.9" y="261.2">GND-IO1</text>
<text x="185.9" y="263.7">GND-IO2</text>
<text x="197" y="258">D4</text>
<text x="197" y="260.5">D5</text>
<text x="197" y="262.9">D9</text>
<text x="435.1" y="260">J10</text>
<text x="436.2" y="262.5">J3</text>
<text x="440.9" y="258.3">VCC-IO4</text>
<text x="440.9" y="260.8">VCC-IO5</text>
<text x="440.9" y="263.2">VCC-IO6</text>
<text x="476.8" y="258.3">GND-IO3</text>
<text x="476.8" y="260.8">GND-IO4</text>
<text x="476.8" y="263.2">GND-IO5</text>
<text x="487.8" y="260">J4</text>
<text x="487.8" y="262.5">J5</text>
<text x="143.9" y="265.4">F10</text>
<text x="144.1" y="267.9">J10</text>
<text x="150" y="266.2">VCC-IO4</text>
<text x="150" y="268.6">VCC-IO5</text>
<text x="185.9" y="266.2">GND-IO3</text>
<text x="185.9" y="268.6">GND-IO4</text>
<text x="197" y="265.4">F9</text>
<text x="197" y="267.9">J4</text>
<text x="435.9" y="264.9">K5</text>
<text x="435.9" y="267.4">K8</text>
<text x="440.9" y="265.7">VCC-IO7</text>
<text x="440.9" y="268.2">VCC-IO8</text>
<text x="476.8" y="265.7">GND-IO6</text>
<text x="476.8" y="268.2">GND-IO7</text>
<text x="487.8" y="264.9">J8</text>
<text x="487.8" y="267.4">J9</text>
<text x="144.9" y="272.8">K5</text>
<text x="144.9" y="275.3">K8</text>
<text x="145.3" y="270.4">J3</text>
<text x="150" y="271.1">VCC-IO6</text>
<text x="150" y="273.6">VCC-IO7</text>
<text x="185.9" y="271.1">GND-IO5</text>
<text x="185.9" y="273.6">GND-IO6</text>
<text x="197" y="270.4">J5</text>
<text x="197" y="272.8">J8</text>
<text x="197" y="275.3">J9</text>
<text x="150" y="276.1">VCC-IO8</text>
<text x="185.9" y="276.1">GND-IO7</text>
<text x="434.5" y="277.3">G10</text>
<text x="440.9" y="278">VCC-PLL</text>
<text x="476.5" y="278">GND-PLL</text>
<text x="487.8" y="277.3">G9</text>
<text x="143.6" y="285.2">G10</text>
<text x="150" y="286">VCC-PLL</text>
<text x="185.5" y="286">GND-PLL</text>
<text x="197" y="285.2">G9</text>
<text x="481.3" y="285.5">NC1</text>
<text x="481.3" y="288">NC2</text>
<text x="487.8" y="284.7">E4</text>
<text x="487.8" y="287.2">G3</text>
<text x="190.4" y="293.4">NC1</text>
<text x="197" y="292.7">E4</text>
<text x="481.3" y="290.4">NC3</text>
<text x="481.3" y="292.9">NC4</text>
<text x="487.8" y="289.6">G4</text>
<text x="487.8" y="292.1">E10</text>
<text x="190.4" y="295.9">NC2</text>
<text x="190.4" y="298.4">NC3</text>
<text x="197" y="295.1">G3</text>
<text x="197" y="297.6">G4</text>
<text x="435.8" y="297.1">H4</text>
<text x="435.9" y="299.6">K9</text>
<text x="436" y="294.6">F3</text>
<text x="440.9" y="295.4">ESTCONF[0]/VCC-IO</text>
<text x="440.9" y="297.9">TESTCONF[1]/GND-IO</text>
<text x="481.3" y="297.9">NC6</text>
<text x="481.3" y="295.4">NC5</text>
<text x="487.8" y="299.6">F4</text>
<text x="487.8" y="297.1">H10</text>
<text x="487.8" y="294.6">C8</text>
<text x="144.9" y="305">H4</text>
<text x="145.1" y="302.6">F3</text>
<text x="150" y="303.3">ESTCONF[0]/VCC-IO</text>
<text x="150" y="305.8">TESTCONF[1]/GND-IO</text>
<text x="190.4" y="305.8">NC6</text>
<text x="190.4" y="300.8">NC4</text>
<text x="190.4" y="303.3">NC5</text>
<text x="197" y="305">H10</text>
<text x="197" y="300.1">E10</text>
<text x="197" y="302.6">C8</text>
<text x="435.8" y="302">H9</text>
<text x="440.9" y="300.3">TESTCONF[2]/GND-IO</text>
<text x="440.9" y="302.8">TESTCONF[3]/VCC-IO</text>
<text x="481.3" y="300.3">NC7</text>
<text x="481.3" y="302.8">NC8</text>
<text x="487.8" y="302">D8</text>
<text x="144.9" y="310">H9</text>
<text x="144.9" y="307.5">K9</text>
<text x="150" y="308.3">TESTCONF[2]/GND-IO</text>
<text x="150" y="310.7">TESTCONF[3]/VCC-IO</text>
<text x="190.4" y="308.3">NC7</text>
<text x="190.4" y="310.7">NC8</text>
<text x="197" y="307.5">F4</text>
<text x="197" y="310">D8</text>
<text x="439.6" y="313.6">ET1100,BGA128</text>
<text x="148.7" y="321.6">ET1100,BGA128</text>
</g>
<g font-size="2">
<text x="51.7" y="17.6">THIS DOCUMENT CONTAINS PROPRIETARY INFORMATION AND SUCH INFORMATION</text>
<text x="311.2" y="16.9">DWG. NO.</text>
<text x="351.4" y="17">SH</text>
<text x="357.2" y="17">REV.</text>
<text x="51.6" y="20.3">MAY NOT BE DISCLOSED TO OTHERS FOR ANY PURPOSE NOR FOR MANUFACTURING</text>
<text x="51.6" y="23.3">PURPOSES WITHOUT WRITTEN PERMISSION FROM COMPRESSOR CONTROLS CORP.</text>
<text x="373.8" y="19.8">+3.3V</text>
<text x="527.1" y="23.2">+3.3V</text>
<text x="88.8" y="32.6">+3.3V</text>
<text x="242.1" y="36.1">+3.3V</text>
<text x="387.9" y="45">C106</text>
<text x="387.9" y="47.2">220pF</text>
<text x="400.3" y="45">C107</text>
<text x="400.3" y="47.2">220pF</text>
<text x="412.7" y="45">C108</text>
<text x="412.7" y="47.2">220pF</text>
<text x="425" y="45">C109</text>
<text x="425" y="47.2">220pF</text>
<text x="437.4" y="45">C110</text>
<text x="437.4" y="47.2">220pF</text>
<text x="449.7" y="45">C111</text>
<text x="449.7" y="47.2">220pF</text>
<text x="462.1" y="45">C112</text>
<text x="462.1" y="47.2">220pF</text>
<text x="474.5" y="45">C113</text>
<text x="474.5" y="47.2">220pF</text>
<text x="486.9" y="45">C114</text>
<text x="486.9" y="47.2">220pF</text>
<text x="499.2" y="45">C115</text>
<text x="499.2" y="47.2">220pF</text>
<text x="511.6" y="45">C117</text>
<text x="511.6" y="47.2">220pF</text>
<text x="533.9" y="45">C116</text>
<text x="533.9" y="47.2">10uF</text>
<text x="102.9" y="57.9">C72</text>
<text x="115.3" y="57.9">C73</text>
<text x="127.7" y="57.9">C74</text>
<text x="140.1" y="57.9">C75</text>
<text x="152.4" y="57.9">C76</text>
<text x="164.8" y="57.9">C77</text>
<text x="177.2" y="57.9">C78</text>
<text x="189.5" y="57.9">C79</text>
<text x="201.9" y="57.9">C80</text>
<text x="214.3" y="57.9">C81</text>
<text x="226.6" y="57.9">C83</text>
<text x="248.9" y="57.9">C82</text>
<text x="102.9" y="60.1">220pF</text>
<text x="115.3" y="60.1">220pF</text>
<text x="127.7" y="60.1">220pF</text>
<text x="140.1" y="60.1">220pF</text>
<text x="152.4" y="60.1">220pF</text>
<text x="164.8" y="60.1">220pF</text>
<text x="177.2" y="60.1">220pF</text>
<text x="189.5" y="60.1">220pF</text>
<text x="201.9" y="60.1">220pF</text>
<text x="214.3" y="60.1">220pF</text>
<text x="226.6" y="60.1">220pF</text>
<text x="248.9" y="60.1">10uF</text>
<text x="379.3" y="60.9">DGND</text>
<text x="532.6" y="60.9">DGND</text>
<text x="94.3" y="73.7">DGND</text>
<text x="247.7" y="73.7">DGND</text>
<text x="373.8" y="74.2">+3.3V</text>
<text x="88.8" y="87.1">+3.3V</text>
<text x="387.9" y="99.4">C96</text>
<text x="387.9" y="101.6">0.1uF</text>
<text x="402.8" y="99.4">C95</text>
<text x="402.8" y="101.6">0.1uF</text>
<text x="415.2" y="99.4">C98</text>
<text x="415.2" y="101.6">0.1uF</text>
<text x="430" y="99.4">C97</text>
<text x="430" y="101.6">0.1uF</text>
<text x="442.3" y="99.4">C99</text>
<text x="442.3" y="101.6">0.1uF</text>
<text x="454.7" y="99.4">C101</text>
<text x="454.7" y="101.6">0.1uF</text>
<text x="469.6" y="99.4">C100</text>
<text x="469.6" y="101.6">0.1uF</text>
<text x="481.9" y="99.4">C103</text>
<text x="481.9" y="101.6">0.1uF</text>
<text x="496.8" y="99.4">C102</text>
<text x="496.8" y="101.6">0.1uF</text>
<text x="509.1" y="99.4">C104</text>
<text x="509.1" y="101.6">0.1uF</text>
<text x="521.5" y="99.4">C105</text>
<text x="521.5" y="101.6">0.1uF</text>
<text x="102.9" y="112.3">C62</text>
<text x="117.8" y="112.3">C61</text>
<text x="130.2" y="112.3">C64</text>
<text x="145" y="112.3">C63</text>
<text x="157.4" y="112.3">C65</text>
<text x="169.7" y="112.3">C67</text>
<text x="184.6" y="112.3">C66</text>
<text x="197" y="112.3">C69</text>
<text x="211.8" y="112.3">C68</text>
<text x="224.1" y="112.3">C70</text>
<text x="236.5" y="112.3">C71</text>
<text x="102.9" y="114.6">0.1uF</text>
<text x="117.8" y="114.6">0.1uF</text>
<text x="130.2" y="114.6">0.1uF</text>
<text x="145" y="114.6">0.1uF</text>
<text x="157.4" y="114.6">0.1uF</text>
<text x="169.7" y="114.6">0.1uF</text>
<text x="184.6" y="114.6">0.1uF</text>
<text x="197" y="114.6">0.1uF</text>
<text x="211.8" y="114.6">0.1uF</text>
<text x="224.1" y="114.6">0.1uF</text>
<text x="236.5" y="114.6">0.1uF</text>
<text x="379.3" y="115.3">DGND</text>
<text x="94.3" y="128.1">DGND</text>
<text x="366.9" y="143.5">ESC2_+2V5_CORE</text>
<text x="511.8" y="143.5">ESC2_+2V5_CORE</text>
<text x="81.9" y="156.3">ESC1_+2V5_CORE</text>
<text x="226.8" y="156.3">ESC1_+2V5_CORE</text>
<text x="387.9" y="156.3">C84</text>
<text x="387.9" y="158.5">10uF</text>
<text x="402.8" y="156.3">C87</text>
<text x="402.8" y="158.5">0.1uF</text>
<text x="417.6" y="156.3">C85</text>
<text x="417.6" y="158.5">0.1uF</text>
<text x="430" y="156.3">C89</text>
<text x="430" y="158.5">0.1uF</text>
<text x="444.8" y="156.3">C88</text>
<text x="444.8" y="158.5">0.1uF</text>
<text x="457.2" y="156.3">C90</text>
<text x="457.2" y="158.5">0.1uF</text>
<text x="472.1" y="156.3">C86</text>
<text x="472.1" y="158.5">220pF</text>
<text x="484.4" y="156.3">C91</text>
<text x="484.4" y="158.5">220pF</text>
<text x="496.8" y="156.3">C92</text>
<text x="496.8" y="158.5">220pF</text>
<text x="509.1" y="156.3">C93</text>
<text x="509.1" y="158.5">220pF</text>
<text x="521.5" y="156.3">C94</text>
<text x="521.5" y="158.5">220pF</text>
<text x="102.9" y="169.2">C50</text>
<text x="102.9" y="171.4">10uF</text>
<text x="117.8" y="169.2">C53</text>
<text x="117.8" y="171.4">0.1uF</text>
<text x="132.6" y="169.2">C51</text>
<text x="132.6" y="171.4">0.1uF</text>
<text x="145" y="169.2">C55</text>
<text x="145" y="171.4">0.1uF</text>
<text x="159.8" y="169.2">C54</text>
<text x="159.8" y="171.4">0.1uF</text>
<text x="172.2" y="169.2">C56</text>
<text x="172.2" y="171.4">0.1uF</text>
<text x="187.1" y="169.2">C52</text>
<text x="187.1" y="171.4">220pF</text>
<text x="199.4" y="169.2">C57</text>
<text x="199.4" y="171.4">220pF</text>
<text x="211.8" y="169.2">C58</text>
<text x="211.8" y="171.4">220pF</text>
<text x="224.1" y="169.2">C59</text>
<text x="224.1" y="171.4">220pF</text>
<text x="236.5" y="169.2">C60</text>
<text x="236.5" y="171.4">220pF</text>
<text x="376.8" y="177.1">DGND</text>
<text x="91.8" y="189.9">DGND</text>
<text x="417.4" y="232.5">ESC2_+2V5_COREC6</text>
<text x="414.3" y="235.5">+3.3V</text>
<text x="123.4" y="243.4">+3.3V</text>
<text x="126.4" y="240.5">ESC1_+2V5_COREC6</text>
<text x="419.9" y="277.1">ESC2_+2V5_CORE</text>
<text x="111.4" y="286">ESC1_+2V5_CORE</text>
<text x="419.3" y="283">+3.3V</text>
<text x="508.9" y="283.5">DGND</text>
<text x="128.3" y="290.9">+3.3V</text>
<text x="218" y="291.4">DGND</text>
<text x="414.9" y="303.3">DGND</text>
<text x="124" y="311.2">DGND</text>
<text x="508.9" y="308.2">DGND</text>
<text x="218" y="316.1">DGND</text>
<text x="348.7" y="372.5">DRAWN</text>
<text x="348.4" y="382.4">CHECKED</text>
<text x="348.7" y="394.5">ENGINEER</text>
<text x="411.7" y="394.3">SIZE</text>
<text x="421.6" y="394.3">DWG. NO.</text>
<text x="496.3" y="394.5">SHEET</text>
<text x="535.4" y="394.3">PROD</text>
<text x="421.6" y="400.5">FILE</text>
<text x="496.1" y="400.7">SCALE</text>
<text x="535.9" y="396.8">REV.</text>
</g>
</svg>
